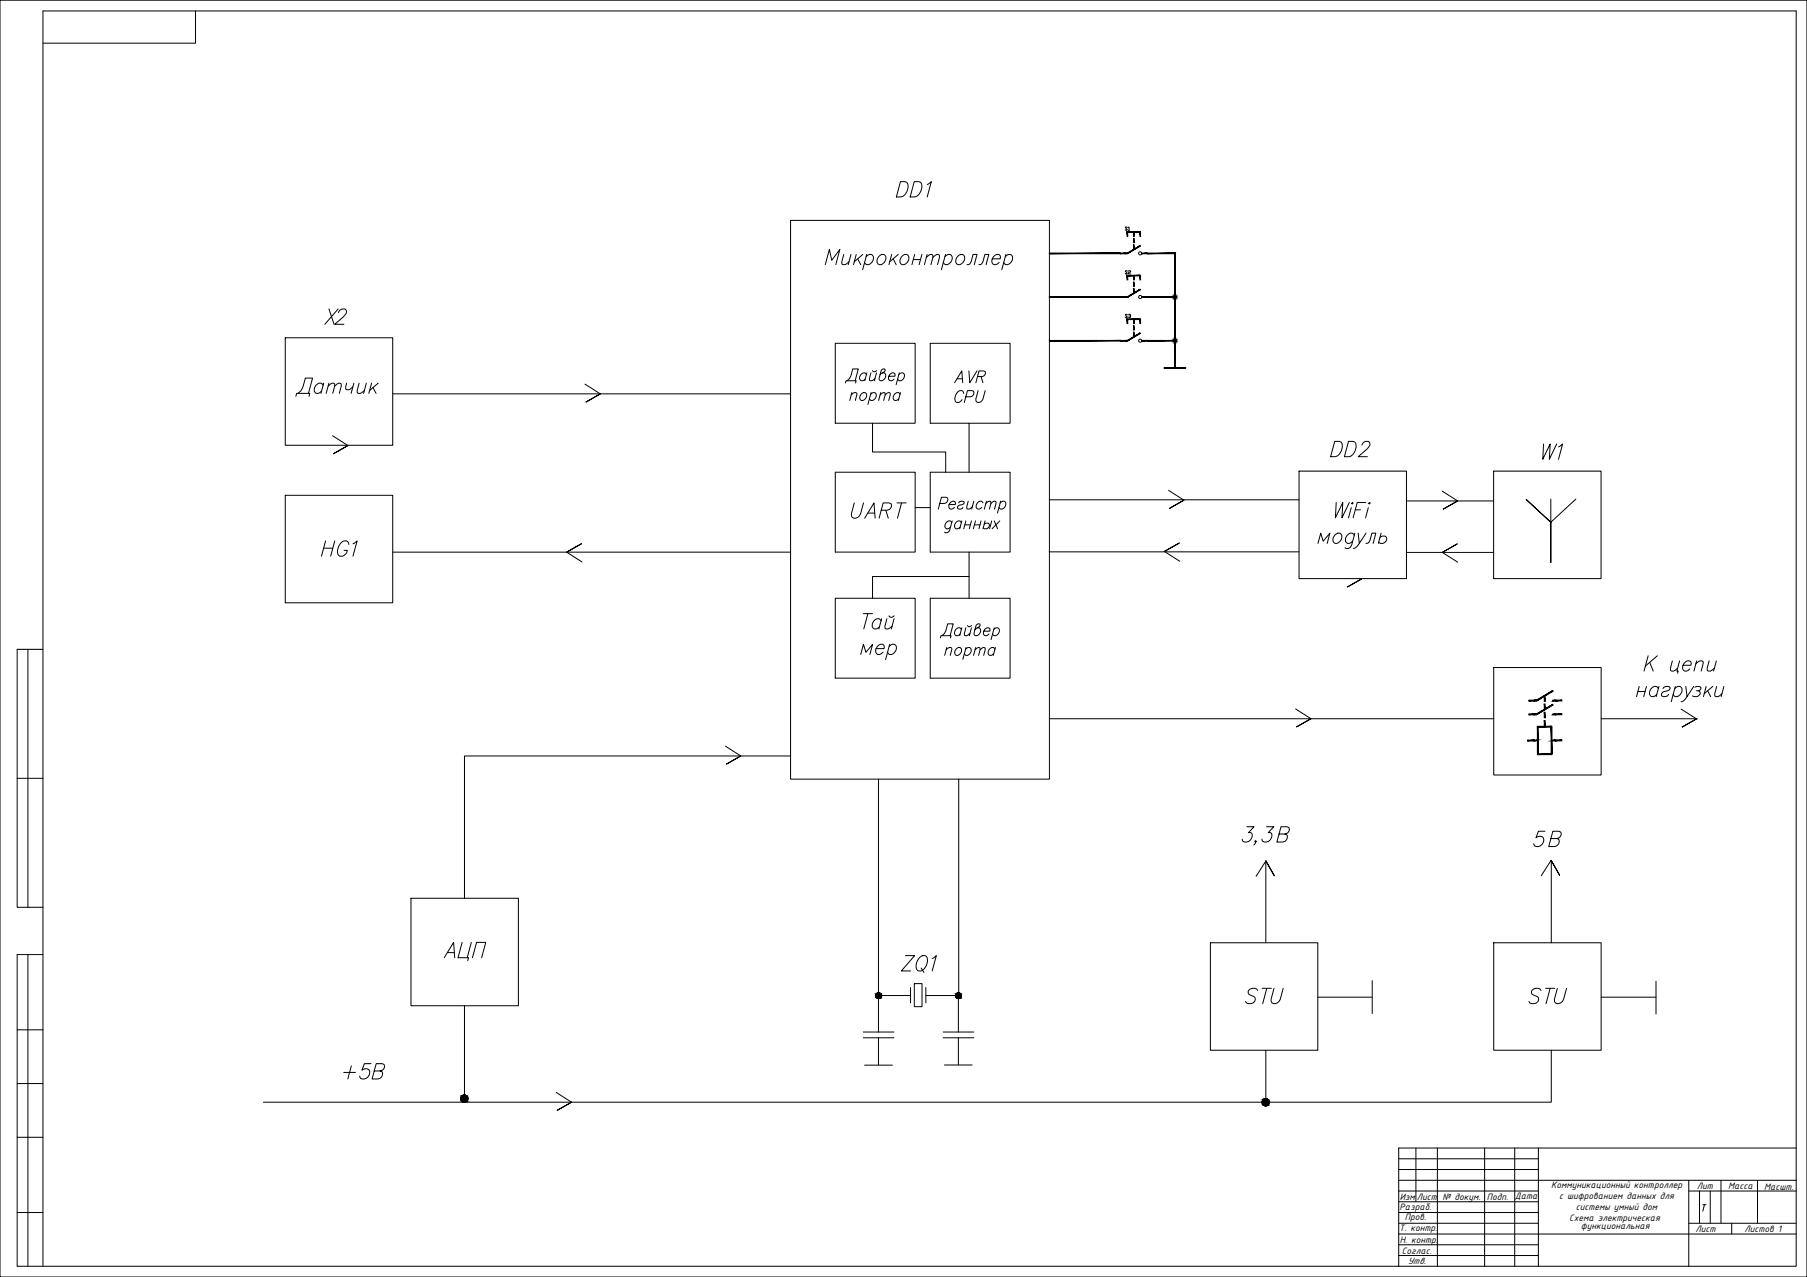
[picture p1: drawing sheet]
<svg xmlns="http://www.w3.org/2000/svg" width="841mm" height="594mm" viewBox="0 0 841 594" stroke-linecap="round" stroke-linejoin="round" font-family="sans-serif">
<!-- layer: FORMAT -->
<g fill="none" stroke="#000" stroke-width=".47">
<path d="M91 5v15h-71M13 302v120M20 302h-12v120h12M8 362h12M13 444v145M20 444h-12v145h828v-584h-816v584M8 479h12M8 504h12M8 529h12M659 534v25M669 534v55M691 534v55"/>
<path d="M705 534v55M716 534v55M836 534h-185v55M651 554h65M651 559h65M716 549h120M786 554h50M786 549v40M801 549v20M818 549v20M8 564h12M716 574h120"/>
<path d="M786 569h50M806 569v5"/>
</g>
<!-- layer: 0 -->
<g fill="none" stroke="#000" stroke-width=".47">
<path d="M0 0h841v594h-841zM368 103h120v259h-120zM133 157h50v50h-50zM389 160h37v37h-37zM433 160h37v37h-37zM272 179l7 4-7 4 7-4M393 178l1-1h4v1M394 177a7 7 0 0 0 3-5h2l-1 5M403 174a1.8 1.8 0 0 0-3 1 1.8 1.8 0 0 0 2 2l1-1M403 173l-1 4M405 173v4h1l1-1M406 172l1 1 1-1"/>
<path d="M408 173l-1 4M411 173a1.8 1.8 0 0 1 1 3 1.8 1.8 0 0 1-3 1l1-5h2v1l-2 1M414 175h2l1-1a1.8 1.8 0 0 0-3 1 1.8 1.8 0 0 0 1 2l1-1M418 174l2-1a1.8 1.8 0 0 1 1 3 1.8 1.8 0 0 1-3 0M419 173l-2 6M444 178l4-5v5M445 176h3M451 173v5l4-5M455 175h3l1-1-1-1h-2l-2 5M457 175v3M183 183h185M396 184l2-1h1l-1 3"/>
<path d="M396 183l-1 3M401 183h1a1.8 1.8 0 0 1 1 2 1.8 1.8 0 0 1-3 1zM405 183h1a1.8 1.8 0 0 1 1 2 1.8 1.8 0 0 1-2 1M405 183l-1 5M406 197v13h34v10M410 184l1-1h1l-1 3M410 183l-1 3M412 184l1-1h1v3M419 183a1.8 1.8 0 0 0-3 1 1.8 1.8 0 0 0 1 2h1M419 183l-1 3M449 183a1.9 1.9 0 0 0-3-1 1.9 1.9 0 0 0-1 2l-1 1a1.7 1.7 0 0 0 2 2 1.7 1.7 0 0 0 2-1M450 185l2-1 1-1v-1h-3l-1 5"/>
<path d="M451 197v23M455 182l-1 4 1 1 2-1 2-4M155 203l7 4-7 4 7-4M389 220h37v37h-37zM433 220h37v37h-37zM605 219h50v50h-50zM695 219h50v50h-50zM133 230h50v50h-50zM426 236h7M437 234h3l1-2-3-1-1 6M442 235h3v-1a1.8 1.8 0 0 0-3 0 1.8 1.8 0 0 0 1 3l1-1M446 234l1-1h2v1l-3 1v2h1l1-1"/>
<path d="M451 233l-1 4h1l2-1M453 233l-1 4M457 234a1.8 1.8 0 0 0-2 0 1.8 1.8 0 0 0 1 3l1-1M459 234l1-1h1v4M459 233l-1 4M461 234l2-1h1l-1 4M466 234l1-1a1.8 1.8 0 0 1 1 3 1.8 1.8 0 0 1-3 0M466 233l-2 6M488 233h117M544 228l7 5-7 4 7-4M622 234v7l3-7v7l3-7M629 236l-1 5"/>
<path d="M629 234h1zM631 237h2M636 234h-4l-2 7M637 236l-1 5M637 234h1zM655 233h40M671 228l7 5-6 4 6-4M722 232v11l-12-11 12 11v19v-19l11-11M183 257h185M264 257l7-4-7 4 7 4M443 243a1.8 1.8 0 0 0-3 0 1.8 1.8 0 0 0 1 3l1-1M443 242l-1 5-1 1h-1"/>
<path d="M447 243a1.8 1.8 0 0 0-2 0 1.8 1.8 0 0 0 1 3l1-1M448 242l-1 4M449 244h3M450 242l-1 4M451 257v21M452 242l-1 4M454 244h2M454 242l-1 4M457 242l-1 4M458 244l1-1a1.4 1.4 0 0 1 2 2 1.3 1.3 0 0 1-2 1l-1-1M458 242v4M462 242l-1 4"/>
<path d="M463 242l1 4M465 242l-3 4M488 257h117M542 257l7-4-7 4 7 4M613 253l2-5 1 4 3-4-1 5M621 249a2 2 0 0 1 4 0 2.5 2.5 0 0 1-1 3 2.5 2.5 0 0 1-4 0zM630 249a2.5 2.5 0 0 0-3 0 2.5 2.5 0 0 0 0 4l3-1M631 248l-2 5a2.1 2.1 0 0 1-3 2M632 248l1 5 3-5M633 253l-3 2M636 253l1-1 2-4h1l-1 5M642 250l1-1a1.8 1.8 0 0 1 3 2 1.7 1.7 0 0 1-2 2l-2-1"/>
<path d="M643 248l-1 5M655 257h40M671 257l7-4-7 4 7 5M389 278h37v37h-37zM433 278h37v37h-37zM451 268h-45v10M634 269l-7 4 7-4M402 285h4M404 285l-2 8M410 289a2.5 2.5 0 0 0-3 0 2.5 2.5 0 0 0-1 3 2 2 0 0 0 3 0M410 288l-1 5M413 288l-1 4 1 1 2-2"/>
<path d="M414 286v1l2-1M414 300l-2 7M416 288l-1 5M438 297v-1h5l-1 1M438 296a7 7 0 0 0 3-6h3l-2 6M447 293a1.8 1.8 0 0 0-2 0 1.8 1.8 0 0 0 1 3l1-1M448 292l-1 4M450 292l-1 3 1 1 1-1M450 291l1 1 1-1M452 292l-1 4M455 292a1.8 1.8 0 0 1 1 3 1.8 1.8 0 0 1-3 0l1-4 2-1v2l-2 1M458 294h3v-1a1.8 1.8 0 0 0-3 0 1.8 1.8 0 0 0 1 3l1-1"/>
<path d="M463 293l1-1a1.8 1.8 0 0 1 1 3 1.8 1.8 0 0 1-3 0M463 292l-2 6M401 304l1-4 1 3 3-3-1 4M408 302h3v-2a2.5 2.5 0 0 0-3 1 2.5 2.5 0 0 0 1 3l2-1M414 301a1.9 1.9 0 0 1 3 0 2.5 2.5 0 0 1-1 3 2.5 2.5 0 0 1-3-1M440 302l2-1h1l-1 4M441 301l-1 4M445 302l1-1a1.8 1.8 0 0 1 1 3 1.8 1.8 0 0 1-3 0zM449 302l2-1a1.8 1.8 0 0 1 1 3 1.8 1.8 0 0 1-3 0M450 301l-2 6M454 302l1-1h1l-1 4M454 301l-1 4"/>
<path d="M456 302l2-1h1l-1 4M463 302a1.8 1.8 0 0 0-3 0 1.8 1.8 0 0 0 1 3l2-1M463 301l-1 4M695 311h50v50h-50zM763 319l-1 5M766 319l-1 5M767 305l-2 7M768 308l1 4M771 305l-5 5M772 319l-1 5M778 307l-1 5h2l2-1M780 319l-2 7"/>
<path d="M782 307l-2 5h1v1M783 309h4v-1a2.5 2.5 0 0 0-3 1 2.5 2.5 0 0 0 0 3l3-1M785 319v5l3-5M789 320h3l-1 1h-1M789 309l2-2 2 1-1 4M790 307l-2 5M794 319l-1 5M795 307v5h1l2-1M797 319l-4 4M799 307l-1 5M799 319l-1 5h2l1-1M802 319l-1 5"/>
<path d="M488 334h207M603 330l7 4-7 4 7-4M745 334h45M762 322h4M772 320a2.5 2.5 0 0 0-4 0 2.5 2.5 0 0 0 0 3v1a2 2 0 0 0 3-1M774 320a1.9 1.9 0 0 1 3 0l-3 2-1 2a2.3 2.3 0 0 0 4-1M779 320a2 2 0 0 1 4 0 2.5 2.5 0 0 1-1 3 2.5 2.5 0 0 1-3 0M782 330l8 4-7 4 7-4M785 324l-3 2M791 321v2l-1 1h-2M795 321l1 3M338 347l7 5-7 4 7-4"/>
<path d="M368 352h-152v66M409 362v101M446 362v101M191 418h50v50h-50zM589 400v39M589 401l4 6-4-6-4 7M722 400l4 7-4-7-5 7M722 400v39M563 439h50v50h-50zM695 439h50v50h-50zM424 459v8M426 458h3v10h-3z"/>
<path d="M431 459v8M639 456v15M771 456v16M216 468v43M409 463h15M409 463v17M431 463h15M446 463v17M446 463h.1M613 464h25M745 464h26M402 480h14"/>
<path d="M402 483h14M402 496h13M409 483v12M439 480h14M439 483h14M440 495h12M446 483v12M589 489v24M722 489v24h-599M259 508l7 5-7 4 7-4"/>
<circle cx="409" cy="463" r="1.3"/>
<circle cx="446" cy="463" r="1.3"/>
<circle cx="216" cy="511" r="1.7"/>
<circle cx="589" cy="513" r="1.7"/>
</g>
<!-- layer: FORMAT_ -->
<path d="M651 539h65M651 549h65M651 544h65M791 554v15M796 554v15M651 574h65M651 579h65M651 569h65M651 564h65M651 584h65" fill="none" stroke="#000" stroke-width=".47"/>
<!-- layer: TEXT -->
<path d="M793 560h1M793 560v3" fill="none" stroke="#000" stroke-width=".47"/>
<!-- layer: 0 -->
<g fill="#000" stroke="#000" stroke-width=".47">
<path d="M408 464l1 1zM408 464h1zM408 462h1zM446 464v1zM446 464h1zM216 513h1zM589 514h1z"/>
<path d="M408 462h2zM408 462h2z"/>
<path d="M408 462h2zM408 462h2z"/>
<path d="M408 464h2zM408 464h1z"/>
<path d="M408 462h2zM408 462h2z"/>
<path d="M408 464h2zM408 464h2z"/>
<path d="M408 462l2 1zM408 462l2 1z"/>
<path d="M408 464h2zM408 464h2z"/>
<path d="M408 463h2zM408 463h2z"/>
<path d="M408 464h2zM408 464h2z"/>
<path d="M408 463h2zM408 463h2z"/>
<path d="M408 464h2zM408 464h2z"/>
<path d="M408 463h2zM408 463h2z"/>
<path d="M408 463h2zM408 463l2 1z"/>
<path d="M408 463h2zM408 463h2z"/>
<path d="M446 462h1zM446 462h1z"/>
<path d="M446 462h1zM445 462h2z"/>
<path d="M445 462h2zM445 462h2z"/>
<path d="M445 464h2zM445 464h2z"/>
<path d="M445 462h2zM445 462h2z"/>
<path d="M445 464h2zM445 464h2z"/>
<path d="M445 462l2 1zM445 462l2 1z"/>
<path d="M445 464h2zM445 464h2z"/>
<path d="M445 463h2zM445 463h2z"/>
<path d="M445 464h2zM445 464h2z"/>
<path d="M445 463h2zM445 463h2z"/>
<path d="M445 464h2zM445 464h2z"/>
<path d="M445 463h2zM445 463h2z"/>
<path d="M445 463h2zM445 463l2 1z"/>
<path d="M445 463h2zM445 463h2z"/>
<path d="M216 509l1 1zM216 510h1z"/>
<path d="M216 510h1zM215 510h2z"/>
<path d="M215 510h2zM215 510h2z"/>
<path d="M215 513h2zM215 513h2z"/>
<path d="M215 510h2zM215 510h2z"/>
<path d="M215 512h2zM215 512l2 1z"/>
<path d="M215 510h2zM215 510h2z"/>
<path d="M215 512h2zM215 512h2z"/>
<path d="M215 510h3zM215 510h3z"/>
<path d="M215 512h2zM215 512h2z"/>
<path d="M215 510l3 1zM215 510l3 1z"/>
<path d="M215 512h3zM215 512h2z"/>
<path d="M215 511h3zM215 511h3z"/>
<path d="M215 512h3zM215 512h3z"/>
<path d="M214 511h4zM214 511h4z"/>
<path d="M214 511h4zM214 511l4 1z"/>
<path d="M214 511h4zM214 511h4z"/>
<path d="M589 511h1zM589 511h1z"/>
<path d="M589 511h1zM588 511h2z"/>
<path d="M588 511h2zM588 511h2z"/>
<path d="M588 514h2zM588 514h2z"/>
<path d="M588 511l2 1zM588 512h2z"/>
<path d="M588 514h2zM588 514h2z"/>
<path d="M588 512h2zM588 512h2z"/>
<path d="M588 514h2zM588 514h2z"/>
<path d="M588 512h3zM588 512h3z"/>
<path d="M588 514h2zM588 514h2z"/>
<path d="M588 512h3zM588 512h3z"/>
<path d="M588 514h3zM588 514h2z"/>
<path d="M587 512l4 1zM587 512l4 1z"/>
<path d="M587 513h4zM587 513l4 1z"/>
<path d="M587 513h4zM587 513h4z"/>
<path d="M587 513h4zM587 513h4z"/>
<path d="M587 513h4zM587 513h4z"/>
</g>
<!-- layer: Sheet -->
<g fill="#000" stroke="#000" stroke-width=".47">
<path d="M546 138h1zM546 159h1z"/>
<path d="M488 118h33zM488 118h33z"/>
<path d="M521 118h3zM521 118h3z"/>
<path d="M525 108h6zM525 108h6z"/>
<path d="M525 108v2zM525 108v2z"/>
<path d="M525 118l6-4zM525 118l6-4z"/>
<path d="M524 118h1zM524 118h1z"/>
<path d="M528 108v2zM528 108v2z"/>
<path d="M528 114v2zM528 114v2z"/>
<path d="M528 111v2zM528 111v2z"/>
<path d="M531 108v2zM531 108v2z"/>
<path d="M531 118h3zM531 118h3z"/>
<path d="M534 118h13zM534 118h13zM547 118v20v-20zM547 118v20zM547 138v21zM547 138v21zM534 159h13zM534 158h13z"/>
<path d="M488 138h33zM488 138h33z"/>
<path d="M521 138h3zM521 138h3z"/>
<path d="M525 128h6zM525 128h6z"/>
<path d="M525 138l6-3zM525 138l6-3z"/>
<path d="M524 138h1zM524 138h1z"/>
<path d="M528 134v2zM528 134v2z"/>
<path d="M528 131v2zM528 131v2z"/>
<path d="M531 128v2zM531 128v2z"/>
<path d="M531 138h3zM531 138h3z"/>
<path d="M534 138h13zM534 138h13z"/>
<path d="M546 138h1zM546 138h1zM546 138h1z"/>
<path d="M546 138h1zM546 138h1zM546 138h1z"/>
<path d="M546 139l1-1zM547 138v1zM547 138v1z"/>
<path d="M547 138v1zM547 138v1zM547 138v1z"/>
<path d="M488 159l33-1zM488 158h33z"/>
<path d="M521 159l3-1zM521 158h3z"/>
<path d="M525 148h6zM525 149l6-1z"/>
<path d="M525 149v2zM525 149v2z"/>
<path d="M525 158l6-3zM525 159l6-4z"/>
<path d="M524 159l1-1zM524 158h1z"/>
<path d="M528 149v2zM528 149v2z"/>
<path d="M528 155v2zM528 155v2z"/>
<path d="M528 152v2zM528 152v2z"/>
<path d="M531 149v2zM531 149v2z"/>
<path d="M531 158h3zM531 159l3-1z"/>
<path d="M546 159h1zM546 159h1zM546 159h1z"/>
<path d="M546 158l1 1zM546 158l1 1zM546 158l1 1z"/>
<path d="M547 158v1zM547 158v1zM546 158l1 1z"/>
<path d="M547 159v10zM547 159v10z"/>
<path d="M547 158v1zM547 158v1zM547 158v1z"/>
<path d="M547 159v-1zM547 159v-1zM547 159v-1z"/>
<path d="M542 171h10zM542 171h10z"/>
<path d="M547 169v2zM547 169v2z"/>
<path d="M712 326h3zM712 326h3z"/>
<path d="M712 333l3-1zM712 332h3z"/>
<path d="M715 332l8-4zM715 332l8-4z"/>
<path d="M715 326l8-5zM715 326l8-5z"/>
<path d="M714 333l1-1zM714 332h1z"/>
<path d="M714 326h1zM714 326h1z"/>
<path d="M716 338h6zM716 338h6z"/>
<path d="M716 338v13zM716 338v13z"/>
<path d="M719 331v3zM719 331v3z"/>
<path d="M719 335v3zM719 335v3z"/>
<path d="M719 328v2zM719 328v2z"/>
<path d="M719 324v2zM719 324v2z"/>
<path d="M724 326h3zM724 326h3z"/>
<path d="M724 332h3zM724 333l3-1z"/>
<path d="M723 326h1zM723 326h1z"/>
<path d="M723 333l1-1zM723 332h1z"/>
<path d="M711 345l3-1zM711 344h3z"/>
<path d="M716 351h6zM716 351h6z"/>
<path d="M714 345l2-1zM714 344h2z"/>
<path d="M722 338v13zM722 338v13z"/>
<path d="M722 344h2zM722 345l2-1z"/>
<path d="M724 344h3zM724 345l3-1z"/>
</g>
<g fill="none" stroke="#000" stroke-width=".47">
<path d="M547 138v1zM547 158v1z"/>
<circle cx="531" cy="118" r=".7"/>
<circle cx="531" cy="138" r=".7"/>
<circle cx="547" cy="138" r=".5"/>
<circle cx="531" cy="159" r=".7"/>
<circle cx="547" cy="158" r=".5"/>
</g>
<text font-size="14.6" x="383" y="127">Микроконтроллер</text>
<g font-size="13.2">
<text x="137" y="186">Датчик</text>
<text x="577" y="394">3,3В</text>
<text x="206" y="448">АЦП</text>
</g>
<text font-size="12.3" x="418" y="454">ZQ1</text>
<g font-size="11.5">
<text x="416" y="93">DD1</text>
<text x="150" y="152">Х2</text>
<text x="618" y="214">DD2</text>
<text x="717" y="215">W1</text>
<text x="395" y="242">UART</text>
<text x="149" y="260">HG1</text>
<text x="713" y="395">5В</text>
<text x="579" y="468">STU</text>
<text x="710" y="468">STU</text>
<text x="159" y="503">+5B</text>
</g>
<text font-size="4.9" x="522" y="129">S2</text>
<g font-size="4.7">
<text x="705" y="558">Дата</text>
<text x="722" y="553">Коммуникационный контроллер</text>
<text x="726" y="558">с шифрованием данных для</text>
<text x="790" y="553">Лит</text>
<text x="804" y="553">Масса</text>
<text x="821" y="553">Масшт.</text>
<text x="651" y="563">Разраб.</text>
<text x="651" y="558">Изм</text>
<text x="659" y="558">Лист</text>
<text x="671" y="558">№ докум.</text>
<text x="692" y="558">Подп.</text>
<text x="733" y="563">системы умный дом</text>
<text x="654" y="568">Пров.</text>
<text x="730" y="568">Схема электрическая</text>
<text x="651" y="573">Т. контр.</text>
<text x="736" y="572">функциональная</text>
<text x="789" y="573">Лист</text>
<text x="812" y="573">Листов 1</text>
<text x="651" y="578">Н. контр.</text>
<text x="652" y="583">Соглас.</text>
<text x="655" y="588">Утв.</text>
</g>
<g font-size="4.4">
<text x="522" y="108">S1</text>
<text x="522" y="149">S3</text>
</g>
</svg>
